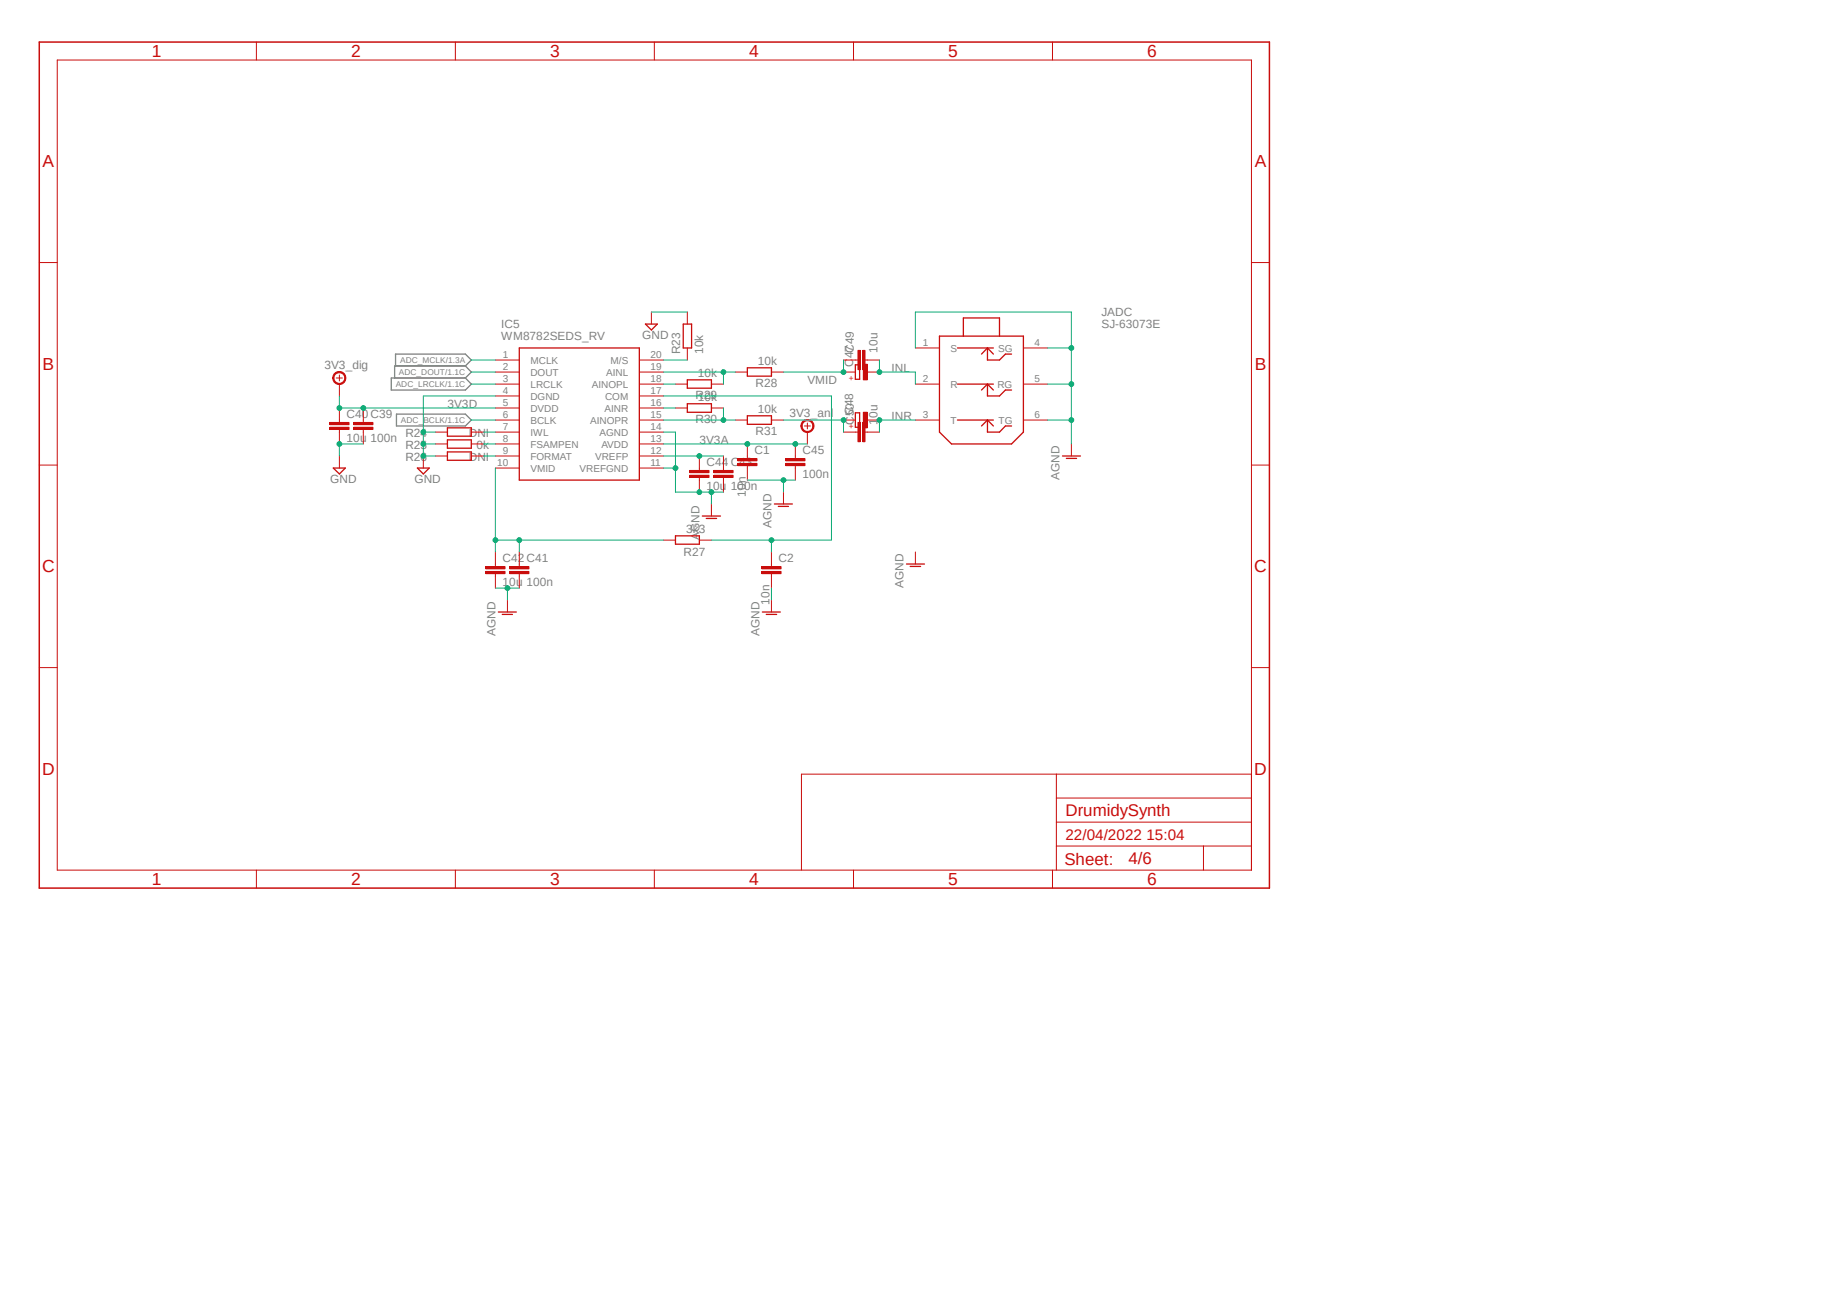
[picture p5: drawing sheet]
<svg xmlns="http://www.w3.org/2000/svg" width="420mm" height="297mm" viewBox="0 0 420 297" stroke-linecap="round" stroke-linejoin="round" font-family="sans-serif">
<path d="M8.4 9.2l282.1 194.3M290.5 9.2l-282.1 194.3" fill="none" stroke="#fff" stroke-width=".23"/>
<path d="M89.4 86.4h16.9l1.4 1.4-1.4 1.3h-16.9zM90.4 83.6v-2.7h15.9l1.4 1.4-1.4 1.3M90.6 94.6h15.7l1.4 1.4-1.4 1.3h-15.7zM106.3 83.6h-16.1v2.8M106.3 83.6l1.4 1.4-1.4 1.4" fill="none" stroke="#808080" stroke-width=".3"/>
<g fill="none" stroke="#c90d0c" stroke-width=".23">
<path d="M13.1 13.7h272.9v185.1h-272.9zM58.6 9.6v4.1M104.1 9.6v4.1M149.5 9.6v4.1M195 9.6v4.1M240.5 9.6v4.1M9 60h4.1M286 60h4.1M148.8 71.3v2.7M157.1 71.3v2.7M157.1 79.5v2.8M83 96v.5"/>
<path d="M83 98.2v.5M99.5 98.7h2.7M107.7 98.7h2.7M113.2 82.3h5.5M113.2 85h5.5M113.2 87.8h5.5M113.2 90.5h5.5M113.2 93.2h5.5M113.2 96h5.5M113.2 98.7h5.5M146.1 82.3h5.5M146.1 85h5.5"/>
<path d="M146.1 87.8h5.5M146.1 90.5h5.5M146.1 93.2h5.5M146.1 96h5.5M146.1 98.7h5.5M9 106.3h4.1M77.6 104.2v2.7M96.7 104.2v2.7M99.5 101.4h2.7M99.5 104.2h2.7M107.7 101.4h2.7M107.7 104.2h2.7"/>
<path d="M113.2 101.4h5.5M113.2 104.2h5.5M113.2 106.9h5.5M146.1 101.4h5.5M146.1 104.2h5.5M146.1 106.9h5.5M286 106.3h4.1M209.2 126.1v2.8M9 152.5h4.1M286 152.5h4.1M241.4 176.9v21.9M286 176.9h-102.9v21.9"/>
<path d="M58.6 198.8v4.1M104.1 198.8v4.1M149.5 198.8v4.1M195 198.8v4.1M240.5 198.8v4.1M241.4 193.3h44.6M241.4 187.8h44.6M241.4 182.3h44.6M275 193.3v5.5"/>
</g>
<path d="M9 9.6h281.1v193.3h-281.1z" fill="none" stroke="#c90d0c" stroke-width=".34"/>
<path d="M118.7 79.5h27.4v30.2h-27.4zM147.5 74h2.7l-1.4 1.4zM156.1 74h1.9v5.5h-1.9zM102.2 97.7h5.5v2h-5.5zM76.2 106.9h2.7l-1.3 1.4zM95.4 106.9h2.7l-1.4 1.4zM102.2 100.5h5.5v1.9h-5.5zM102.2 103.3h5.5v1.9h-5.5zM207.1 128.9h4.1M208 129.4h2.4" fill="none" stroke="#c90d0c" stroke-width=".3"/>
<path d="M80.8 97.6h4.4v.5h-4.4z" fill-rule="evenodd" fill="#c90d0c"/>
<path d="M80.8 97.6h4.4v.5h-4.4z" fill="none" stroke="#c90d0c" stroke-width=".23"/>
<path d="M80.8 96.5h4.4v.5h-4.4z" fill-rule="evenodd" fill="#c90d0c"/>
<path d="M77.6 96v.5M77.6 98.2v.5M80.8 96.5h4.4v.5h-4.4zM83 93.2v2.8M83 98.7v2.7" fill="none" stroke="#c90d0c" stroke-width=".23"/>
<path d="M75.4 97.6h4.4v.5h-4.4z" fill-rule="evenodd" fill="#c90d0c"/>
<path d="M75.4 97.6h4.4v.5h-4.4z" fill="none" stroke="#c90d0c" stroke-width=".23"/>
<path d="M75.4 96.5h4.4v.5h-4.4z" fill-rule="evenodd" fill="#c90d0c"/>
<path d="M75.4 96.5h4.4v.5h-4.4zM77.6 93.2v2.8M77.6 98.7v2.7M118.7 128.9v.5M118.7 131.1v.5" fill="none" stroke="#c90d0c" stroke-width=".23"/>
<path d="M116.5 130.6h4.4v.5h-4.4z" fill-rule="evenodd" fill="#c90d0c"/>
<path d="M116.5 130.6h4.4v.5h-4.4z" fill="none" stroke="#c90d0c" stroke-width=".23"/>
<path d="M116.5 129.5h4.4v.5h-4.4z" fill-rule="evenodd" fill="#c90d0c"/>
<path d="M113.2 128.9v.5M113.2 131.1v.5M116.5 129.5h4.4v.5h-4.4zM118.7 126.1v2.8M118.7 131.6v2.8" fill="none" stroke="#c90d0c" stroke-width=".23"/>
<path d="M111 130.6h4.4v.5h-4.4z" fill-rule="evenodd" fill="#c90d0c"/>
<path d="M111 130.6h4.4v.5h-4.4z" fill="none" stroke="#c90d0c" stroke-width=".23"/>
<path d="M111 129.5h4.4v.5h-4.4z" fill-rule="evenodd" fill="#c90d0c"/>
<path d="M165.3 106.9v.6M165.3 109.1v.6M111 129.5h4.4v.5h-4.4zM113.2 126.1v2.8M113.2 131.6v2.8M116 137.1v2.7" fill="none" stroke="#c90d0c" stroke-width=".23"/>
<path d="M113.9 139.8h4.1M114.8 140.4h2.3" fill="none" stroke="#c90d0c" stroke-width=".3"/>
<path d="M163.1 108.6h4.4v.5h-4.4z" fill-rule="evenodd" fill="#c90d0c"/>
<path d="M163.1 108.6h4.4v.5h-4.4z" fill="none" stroke="#c90d0c" stroke-width=".23"/>
<path d="M163.1 107.5h4.4v.5h-4.4z" fill-rule="evenodd" fill="#c90d0c"/>
<path d="M159.8 106.9v.6M159.8 109.1v.6M163.1 107.5h4.4v.5h-4.4zM165.3 104.2v2.7M165.3 109.7v2.7" fill="none" stroke="#c90d0c" stroke-width=".23"/>
<path d="M157.6 108.6h4.4v.5h-4.4z" fill-rule="evenodd" fill="#c90d0c"/>
<path d="M157.6 108.6h4.4v.5h-4.4z" fill="none" stroke="#c90d0c" stroke-width=".23"/>
<path d="M157.6 107.5h4.4v.5h-4.4z" fill-rule="evenodd" fill="#c90d0c"/>
<path d="M157.6 107.5h4.4v.5h-4.4zM159.8 104.2v2.7M159.8 109.7v2.7M162.6 115.1v2.8M181.7 104.2v.5M181.7 106.4v.5" fill="none" stroke="#c90d0c" stroke-width=".23"/>
<path d="M160.5 117.9h4.1M161.4 118.4h2.3" fill="none" stroke="#c90d0c" stroke-width=".3"/>
<path d="M179.5 105.9h4.4v.5h-4.4z" fill-rule="evenodd" fill="#c90d0c"/>
<path d="M179.5 105.9h4.4v.5h-4.4z" fill="none" stroke="#c90d0c" stroke-width=".23"/>
<path d="M179.5 104.8h4.4v.5h-4.4z" fill-rule="evenodd" fill="#c90d0c"/>
<g fill="none" stroke="#c90d0c" stroke-width=".23">
<path d="M154.3 87.8h2.8M154.3 93.2h2.8M162.6 87.8h2.7M162.6 93.2h2.7M168 85h2.8M168 96h2.8M176.3 85h2.7M176.3 96h2.7M179 112.4v2.7M179.5 104.8h4.4v.5h-4.4zM181.7 101.4v2.8M181.7 106.9v2.8"/>
<path d="M151.6 123.4h2.7M159.8 123.4h2.8"/>
</g>
<path d="M157.1 86.8h5.5v1.9h-5.5zM157.1 92.2h5.5v2h-5.5zM170.8 84h5.5v1.9h-5.5zM170.8 95h5.5v1.9h-5.5zM195.5 83.4h.9v3.3h-.9zM177 115.1h4.1M177.8 115.7h2.4M154.3 122.4h5.5v1.9h-5.5z" fill="none" stroke="#c90d0c" stroke-width=".3"/>
<path d="M197.3 83.2h.9v3.6h-.9z" fill-rule="evenodd" fill="#c90d0c"/>
<path d="M192.7 85h2.8M197.3 83.2h.9v3.6h-.9zM198.2 85h2.8" fill="none" stroke="#c90d0c" stroke-width=".23"/>
<path d="M195.5 94.3h.9v3.3h-.9z" fill="none" stroke="#c90d0c" stroke-width=".3"/>
<path d="M197.3 94.2h.9v3.5h-.9z" fill-rule="evenodd" fill="#c90d0c"/>
<path d="M192.7 96h2.8M195.5 82.3h.5M197.3 94.2h.9v3.5h-.9zM197.7 82.3h.5M198.2 96h2.8M244.8 101.4v2.8" fill="none" stroke="#c90d0c" stroke-width=".23"/>
<path d="M242.8 104.2h4.1M243.7 104.7h2.3" fill="none" stroke="#c90d0c" stroke-width=".3"/>
<path d="M197.1 80.1h.6v4.4h-.6z" fill-rule="evenodd" fill="#c90d0c"/>
<path d="M197.1 80.1h.6v4.4h-.6z" fill="none" stroke="#c90d0c" stroke-width=".23"/>
<path d="M196 80.1h.6v4.4h-.6z" fill-rule="evenodd" fill="#c90d0c"/>
<path d="M192.7 82.3h2.8M195.5 98.7h.5M196 80.1h.6v4.4h-.6zM197.7 98.7h.5M198.2 82.3h2.8" fill="none" stroke="#c90d0c" stroke-width=".23"/>
<path d="M197.1 96.5h.6v4.4h-.6z" fill-rule="evenodd" fill="#c90d0c"/>
<path d="M197.1 96.5h.6v4.4h-.6z" fill="none" stroke="#c90d0c" stroke-width=".23"/>
<path d="M196 96.5h.6v4.4h-.6z" fill-rule="evenodd" fill="#c90d0c"/>
<path d="M209.2 79.5h5.5M233.8 79.5h5.6M183.8 97.3h1.4M184.5 96.6v1.4M192.7 98.7h2.8M196 96.5h.6v4.4h-.6zM198.2 98.7h2.8M209.2 96h5.5M209.2 87.8h5.5M233.8 96h5.6M233.8 87.8h5.6" fill="none" stroke="#c90d0c" stroke-width=".23"/>
<g fill="none" stroke="#c90d0c" stroke-width=".3">
<path d="M214.7 76.8h19.1v21.9l-2.7 2.7h-13.7l-2.7-2.7zM218.8 79.5h8.2M220.1 76.8v-4.2h8.3v4.2M225.6 79.5v2.8h2.8l1.3-1.4h1.4M225.6 79.5l-1.3 1.4M225.6 79.5l1.4 1.4M218.8 96h8.2M218.8 87.8h8.2M225.6 87.8v2.7h2.8l1.3-1.4h1.4M225.6 96v2.7h2.8l1.3-1.4h1.4M225.6 87.8l-1.3 1.3M225.6 87.8l1.4 1.3"/>
<path d="M225.6 96l1.4 1.3M225.6 96l-1.3 1.3"/>
</g>
<path d="M183.3 96.4a1.51 1.51 0 0 1 2.5 .1 1.51 1.51 0 0 1-.8 2.2 1.51 1.51 0 0 1-2-1.4h.3a1.24 1.24 0 0 1 1.7-1.2 1.24 1.24 0 0 1 .4 2.1 1.24 1.24 0 0 1-2.1-.5v-.4h-.3z" fill-rule="evenodd" fill="#c90d0c"/>
<path d="M76.8 86.4h1.4M77.6 85.7v1.3M183.3 96.4a1.51 1.51 0 0 1 2.5 .1 1.51 1.51 0 0 1-.8 2.2 1.51 1.51 0 0 1-2-1.4h.3a1.24 1.24 0 0 1 1.7-1.2 1.24 1.24 0 0 1 .4 2.1 1.24 1.24 0 0 1-2.1-.5v-.4h-.3zM184.5 98.7v2.7" fill="none" stroke="#c90d0c" stroke-width=".23"/>
<path d="M76.4 85.4a1.51 1.51 0 0 1 2.4 .1 1.51 1.51 0 0 1-.8 2.3 1.51 1.51 0 0 1-2-1.4h.3a1.24 1.24 0 0 1 1.7-1.2 1.24 1.24 0 0 1 .4 2 1.24 1.24 0 0 1-2-.4l-.1-.4h-.3z" fill-rule="evenodd" fill="#c90d0c"/>
<path d="M76.4 85.4a1.51 1.51 0 0 1 2.4 .1 1.51 1.51 0 0 1-.8 2.3 1.51 1.51 0 0 1-2-1.4h.3a1.24 1.24 0 0 1 1.7-1.2 1.24 1.24 0 0 1 .4 2 1.24 1.24 0 0 1-2-.4l-.1-.4h-.3zM77.6 87.8v2.7M170.8 104.2v.5M170.8 106.4v.5" fill="none" stroke="#c90d0c" stroke-width=".23"/>
<path d="M168.6 105.9h4.4v.5h-4.4z" fill-rule="evenodd" fill="#c90d0c"/>
<path d="M168.6 105.9h4.4v.5h-4.4z" fill="none" stroke="#c90d0c" stroke-width=".23"/>
<path d="M168.6 104.8h4.4v.5h-4.4z" fill-rule="evenodd" fill="#c90d0c"/>
<path d="M168.6 104.8h4.4v.5h-4.4zM170.8 101.4v2.8M170.8 106.9v2.8M176.3 128.9v.5M176.3 131.1v.5" fill="none" stroke="#c90d0c" stroke-width=".23"/>
<path d="M174.1 130.6h4.4v.5h-4.4z" fill-rule="evenodd" fill="#c90d0c"/>
<path d="M174.1 130.6h4.4v.5h-4.4z" fill="none" stroke="#c90d0c" stroke-width=".23"/>
<path d="M174.1 129.5h4.4v.5h-4.4z" fill-rule="evenodd" fill="#c90d0c"/>
<path d="M174.1 129.5h4.4v.5h-4.4zM176.3 126.1v2.8M176.3 131.6v2.8M176.3 137.1v2.7" fill="none" stroke="#c90d0c" stroke-width=".23"/>
<path d="M174.2 139.8h4.1M175.1 140.4h2.4" fill="none" stroke="#c90d0c" stroke-width=".3"/>
<path d="M148.8 71.3h8.3M99.5 98.7h-2.8v5.5M151.6 82.3h5.5M96.7 101.4h2.8" fill="none" stroke="#0dab76" stroke-width=".23"/>
<circle cx="96.7" cy="101.4" r=".55" fill="#0dab76"/>
<g fill="none" stroke="#0dab76" stroke-width=".23">
<path d="M96.7 104.2h2.8"/>
<circle cx="96.7" cy="101.4" r=".55"/>
</g>
<circle cx="96.7" cy="104.2" r=".55" fill="#0dab76"/>
<g fill="none" stroke="#0dab76" stroke-width=".23">
<path d="M113.2 90.5h-16.5v8.2"/>
<circle cx="96.7" cy="104.2" r=".55"/>
</g>
<circle cx="96.7" cy="98.7" r=".55" fill="#0dab76"/>
<g fill="none" stroke="#0dab76" stroke-width=".23">
<path d="M83 101.4h-5.4v2.8"/>
<circle cx="96.7" cy="98.7" r=".55"/>
</g>
<circle cx="77.6" cy="101.4" r=".55" fill="#0dab76"/>
<g fill="none" stroke="#0dab76" stroke-width=".23">
<path d="M113.2 134.4h5.5M116 134.4v2.7M176.3 134.4v2.7"/>
<circle cx="77.6" cy="101.4" r=".55"/>
</g>
<circle cx="116" cy="134.4" r=".55" fill="#0dab76"/>
<g fill="none" stroke="#0dab76" stroke-width=".23">
<path d="M151.6 106.9h2.7v5.5h8.3"/>
<circle cx="116" cy="134.4" r=".55"/>
</g>
<circle cx="159.8" cy="112.4" r=".55" fill="#0dab76"/>
<g fill="none" stroke="#0dab76" stroke-width=".23">
<path d="M165.3 112.4h-2.7v2.7"/>
<circle cx="159.8" cy="112.4" r=".55"/>
</g>
<circle cx="162.6" cy="112.4" r=".55" fill="#0dab76"/>
<g fill="none" stroke="#0dab76" stroke-width=".23">
<path d="M151.6 98.7h2.7v8.2"/>
<circle cx="162.6" cy="112.4" r=".55"/>
</g>
<circle cx="154.3" cy="106.9" r=".55" fill="#0dab76"/>
<g fill="none" stroke="#0dab76" stroke-width=".23">
<path d="M181.7 109.7h-2.7v2.7"/>
<circle cx="154.3" cy="106.9" r=".55"/>
</g>
<circle cx="179" cy="109.7" r=".55" fill="#0dab76"/>
<g fill="none" stroke="#0dab76" stroke-width=".23">
<path d="M239.4 96h5.4M239.4 87.8h5.4v13.6M170.8 109.7h8.2"/>
<circle cx="179" cy="109.7" r=".55"/>
</g>
<circle cx="244.8" cy="96" r=".55" fill="#0dab76"/>
<g fill="none" stroke="#0dab76" stroke-width=".23">
<path d="M239.4 79.5h5.4v8.3"/>
<circle cx="244.8" cy="96" r=".55"/>
</g>
<circle cx="244.8" cy="87.8" r=".55" fill="#0dab76"/>
<g fill="none" stroke="#0dab76" stroke-width=".23">
<path d="M209.2 79.5v-8.2h35.6v8.2"/>
<circle cx="244.8" cy="87.8" r=".55"/>
</g>
<circle cx="244.8" cy="79.5" r=".55" fill="#0dab76"/>
<g fill="none" stroke="#0dab76" stroke-width=".23">
<path d="M107.7 82.3h5.5M107.7 85h5.5M107.7 87.8h5.5M110.4 98.7h2.8M110.4 101.4h2.8M110.4 104.2h2.8M151.6 104.2h13.7"/>
<circle cx="244.8" cy="79.5" r=".55"/>
</g>
<circle cx="159.8" cy="104.2" r=".55" fill="#0dab76"/>
<g fill="none" stroke="#0dab76" stroke-width=".23">
<path d="M151.6 90.5h38.4v32.9h-27.4M176.3 123.4v2.7"/>
<circle cx="159.8" cy="104.2" r=".55"/>
</g>
<circle cx="176.3" cy="123.4" r=".55" fill="#0dab76"/>
<g fill="none" stroke="#0dab76" stroke-width=".23">
<path d="M151.6 87.8h2.7M151.6 93.2h2.7M151.6 96h16.4M165.3 93.2v2.8"/>
<circle cx="176.3" cy="123.4" r=".55"/>
</g>
<circle cx="165.3" cy="96" r=".55" fill="#0dab76"/>
<g fill="none" stroke="#0dab76" stroke-width=".23">
<path d="M151.6 85h16.4M165.3 85v2.8"/>
<circle cx="165.3" cy="96" r=".55"/>
</g>
<circle cx="165.3" cy="85" r=".55" fill="#0dab76"/>
<g fill="none" stroke="#0dab76" stroke-width=".23">
<path d="M192.7 82.3v2.7h-13.7"/>
<circle cx="165.3" cy="85" r=".55"/>
</g>
<circle cx="192.7" cy="85" r=".55" fill="#0dab76"/>
<g fill="none" stroke="#0dab76" stroke-width=".23">
<path d="M179 96h13.7v2.7"/>
<circle cx="192.7" cy="85" r=".55"/>
</g>
<circle cx="192.7" cy="96" r=".55" fill="#0dab76"/>
<g fill="none" stroke="#0dab76" stroke-width=".23">
<path d="M201 82.3v2.7"/>
<circle cx="192.7" cy="96" r=".55"/>
</g>
<circle cx="201" cy="85" r=".55" fill="#0dab76"/>
<g fill="none" stroke="#0dab76" stroke-width=".23">
<path d="M201 85h8.2v2.8M201 96v2.7"/>
<circle cx="201" cy="85" r=".55"/>
</g>
<circle cx="201" cy="96" r=".55" fill="#0dab76"/>
<g fill="none" stroke="#0dab76" stroke-width=".23">
<path d="M107.7 96h5.5M201 96h8.2M113.2 106.9v16.5h38.4M118.7 123.4v2.7"/>
<circle cx="201" cy="96" r=".55"/>
</g>
<circle cx="118.7" cy="123.4" r=".55" fill="#0dab76"/>
<g fill="none" stroke="#0dab76" stroke-width=".23">
<path d="M113.2 123.4v2.7"/>
<circle cx="118.7" cy="123.4" r=".55"/>
</g>
<circle cx="113.2" cy="123.4" r=".55" fill="#0dab76"/>
<g fill="none" stroke="#0dab76" stroke-width=".23">
<path d="M151.6 101.4h32.9"/>
<circle cx="113.2" cy="123.4" r=".55"/>
</g>
<circle cx="181.7" cy="101.4" r=".55" fill="#0dab76"/>
<circle cx="181.7" cy="101.4" r=".55" fill="none" stroke="#0dab76" stroke-width=".23"/>
<circle cx="170.8" cy="101.4" r=".55" fill="#0dab76"/>
<g fill="none" stroke="#0dab76" stroke-width=".23">
<path d="M77.6 90.5v2.7h35.6"/>
<circle cx="170.8" cy="101.4" r=".55"/>
</g>
<circle cx="83" cy="93.2" r=".55" fill="#0dab76"/>
<circle cx="83" cy="93.2" r=".55" fill="none" stroke="#0dab76" stroke-width=".23"/>
<circle cx="77.6" cy="93.2" r=".55" fill="#0dab76"/>
<circle cx="77.6" cy="93.2" r=".55" fill="none" stroke="#0dab76" stroke-width=".23"/>
<g font-size="4" fill="#c90d0c">
<text x="34.7" y="13">1</text>
<text x="80.2" y="13">2</text>
<text x="125.7" y="13">3</text>
<text x="171.2" y="13">4</text>
<text x="216.7" y="13">5</text>
<text x="262.1" y="13">6</text>
<text x="9.7" y="38.2">A</text>
<text x="286.7" y="38.2">A</text>
<text x="9.7" y="84.5">B</text>
<text x="286.7" y="84.5">B</text>
<text x="9.6" y="130.8">C</text>
<text x="286.6" y="130.8">C</text>
<text x="9.6" y="177">D</text>
<text x="286.6" y="177">D</text>
<text x="34.7" y="202.2">1</text>
<text x="80.2" y="202.2">2</text>
<text x="125.7" y="202.2">3</text>
<text x="171.2" y="202.2">4</text>
<text x="216.7" y="202.2">5</text>
<text x="262.1" y="202.2">6</text>
</g>
<g font-size="3.9" fill="#c90d0c">
<text x="243.5" y="186.4">DrumidySynth</text>
<text x="243.2" y="197.6">Sheet:</text>
<text x="257.9" y="197.4">4/6</text>
</g>
<text font-size="3.5" fill="#c90d0c" x="243.5" y="191.9">22/04/2022 15:04</text>
<g font-size="2.7" fill="#808080">
<text x="114.6" y="77.7">WM8782SEDS_RV</text>
<text x="114.6" y="75">IC5</text>
<text x="146.8" y="77.5">GND</text>
<text x="251.7" y="75">SJ-63073E</text>
<text x="251.7" y="72.2">JADC</text>
<text x="155.4" y="80.9" transform="rotate(-90 155.4 80.9)">R23</text>
<text x="160.7" y="80.9" transform="rotate(-90 160.7 80.9)">10k</text>
<text x="173.2" y="83.4">10k</text>
<text x="194.9" y="83.8" transform="rotate(-90 194.9 83.8)">C47</text>
<text x="195.1" y="80.6" transform="rotate(-90 195.1 80.6)">C49</text>
<text x="200.5" y="80.6" transform="rotate(-90 200.5 80.6)">10u</text>
<text x="74.1" y="84.3">3V3_dig</text>
<text x="159.5" y="86.1">10k</text>
<text x="172.6" y="88.5">R28</text>
<text x="184.5" y="87.8">VMID</text>
<text x="203.7" y="85">INL</text>
<text x="79.2" y="95.5">C40 C39</text>
<text x="102.2" y="93.2">3V3D</text>
<text x="158.9" y="91.3">R29</text>
<text x="159.5" y="91.6">10k</text>
<text x="173.2" y="94.3">10k</text>
<text x="180.4" y="95.3">3V3_anl</text>
<text x="194.9" y="94.7" transform="rotate(-90 194.9 94.7)">C48</text>
<text x="203.7" y="96">INR</text>
<text x="79.2" y="101">10u</text>
<text x="84.7" y="101">100n</text>
<text x="92.6" y="99.8">R24</text>
<text x="107.1" y="99.8">DNI</text>
<text x="158.9" y="96.7">R30</text>
<text x="159.8" y="101.4">3V3A</text>
<text x="172.6" y="99.5">R31</text>
<text x="195.1" y="97.1" transform="rotate(-90 195.1 97.1)">C50</text>
<text x="200.5" y="97.1" transform="rotate(-90 200.5 97.1)">10u</text>
<text x="92.6" y="102.6">R25</text>
<text x="92.6" y="105.3">R26</text>
<text x="107.1" y="105.3">DNI</text>
<text x="108.9" y="102.5">0k</text>
<text x="161.5" y="106.5">C44 C43</text>
<text x="172.4" y="103.8">C1</text>
<text x="183.4" y="103.8">C45</text>
<text x="75.5" y="110.4">GND</text>
<text x="94.7" y="110.4">GND</text>
<text x="161.5" y="112">10u</text>
<text x="167" y="112">100n</text>
<text x="170.4" y="113.5" transform="rotate(-90 170.4 113.5)">10n</text>
<text x="183.4" y="109.3">100n</text>
<text x="242.1" y="109.7" transform="rotate(-90 242.1 109.7)">AGND</text>
<text x="156.8" y="121.7">3k3</text>
<text x="159.8" y="123.4" transform="rotate(-90 159.8 123.4)">AGND</text>
<text x="176.3" y="120.7" transform="rotate(-90 176.3 120.7)">AGND</text>
<text x="114.9" y="128.4">C42 C41</text>
<text x="156.2" y="126.9">R27</text>
<text x="177.9" y="128.4">C2</text>
<text x="114.9" y="133.9">10u</text>
<text x="120.3" y="133.9">100n</text>
<text x="206.5" y="134.4" transform="rotate(-90 206.5 134.4)">AGND</text>
<text x="175.9" y="138.2" transform="rotate(-90 175.9 138.2)">10n</text>
<text x="113.2" y="145.3" transform="rotate(-90 113.2 145.3)">AGND</text>
<text x="173.5" y="145.3" transform="rotate(-90 173.5 145.3)">AGND</text>
</g>
<g font-size="2.3" fill="#808080">
<text x="114.9" y="81.9">1</text>
<text x="121.2" y="83.1">MCLK</text>
<text x="139.5" y="83.1">M/S</text>
<text x="148.6" y="81.9">20</text>
<text x="210.9" y="79.1">1</text>
<text x="217.2" y="80.3">S</text>
<text x="228" y="80.3">SG</text>
<text x="236.4" y="79.1">4</text>
<text x="114.9" y="84.6">2</text>
<text x="114.9" y="87.4">3</text>
<text x="121.2" y="85.8">DOUT</text>
<text x="121.2" y="88.6">LRCLK</text>
<text x="135.2" y="88.6">AINOPL</text>
<text x="138.5" y="85.8">AINL</text>
<text x="148.6" y="84.6">19</text>
<text x="148.6" y="87.4">18</text>
<text x="210.9" y="87.4">2</text>
<text x="217.2" y="88.6">R</text>
<text x="227.9" y="88.6">RG</text>
<text x="236.4" y="87.4">5</text>
<text x="114.9" y="90.1">4</text>
<text x="114.9" y="92.8">5</text>
<text x="114.9" y="95.6">6</text>
<text x="121.2" y="91.3">DGND</text>
<text x="121.2" y="94.1">DVDD</text>
<text x="138.1" y="94.1">AINR</text>
<text x="138.3" y="91.3">COM</text>
<text x="148.6" y="90.1">17</text>
<text x="148.6" y="92.8">16</text>
<text x="148.6" y="95.6">15</text>
<text x="210.9" y="95.6">3</text>
<text x="236.4" y="95.6">6</text>
<text x="114.9" y="98.3">7</text>
<text x="114.9" y="101">8</text>
<text x="121.2" y="96.8">BCLK</text>
<text x="121.2" y="99.5">IWL</text>
<text x="134.8" y="96.8">AINOPR</text>
<text x="137" y="99.5">AGND</text>
<text x="148.6" y="98.3">14</text>
<text x="148.6" y="101">13</text>
<text x="217.2" y="96.8">T</text>
<text x="228.2" y="96.8">TG</text>
<text x="113.6" y="106.6">10</text>
<text x="114.9" y="103.8">9</text>
<text x="121.2" y="102.3">FSAMPEN</text>
<text x="121.2" y="105">FORMAT</text>
<text x="121.2" y="107.7">VMID</text>
<text x="132.4" y="107.8">VREFGND</text>
<text x="136" y="105">VREFP</text>
<text x="137.4" y="102.3">AVDD</text>
<text x="148.6" y="103.8">12</text>
<text x="148.6" y="106.6">11</text>
</g>
<g font-size="1.9" fill="#808080">
<text x="91.4" y="82.9">ADC_MCLK/1.3A</text>
<text x="90.4" y="88.4">ADC_LRCLK/1.1C</text>
<text x="91.1" y="85.7">ADC_DOUT/1.1C</text>
<text x="91.6" y="96.6">ADC_BCLK/1.1C</text>
</g>
<g font-size="1.9" fill="#c90d0c">
<text x="193.9" y="87">+</text>
<text x="193.9" y="98">+</text>
</g>
</svg>
